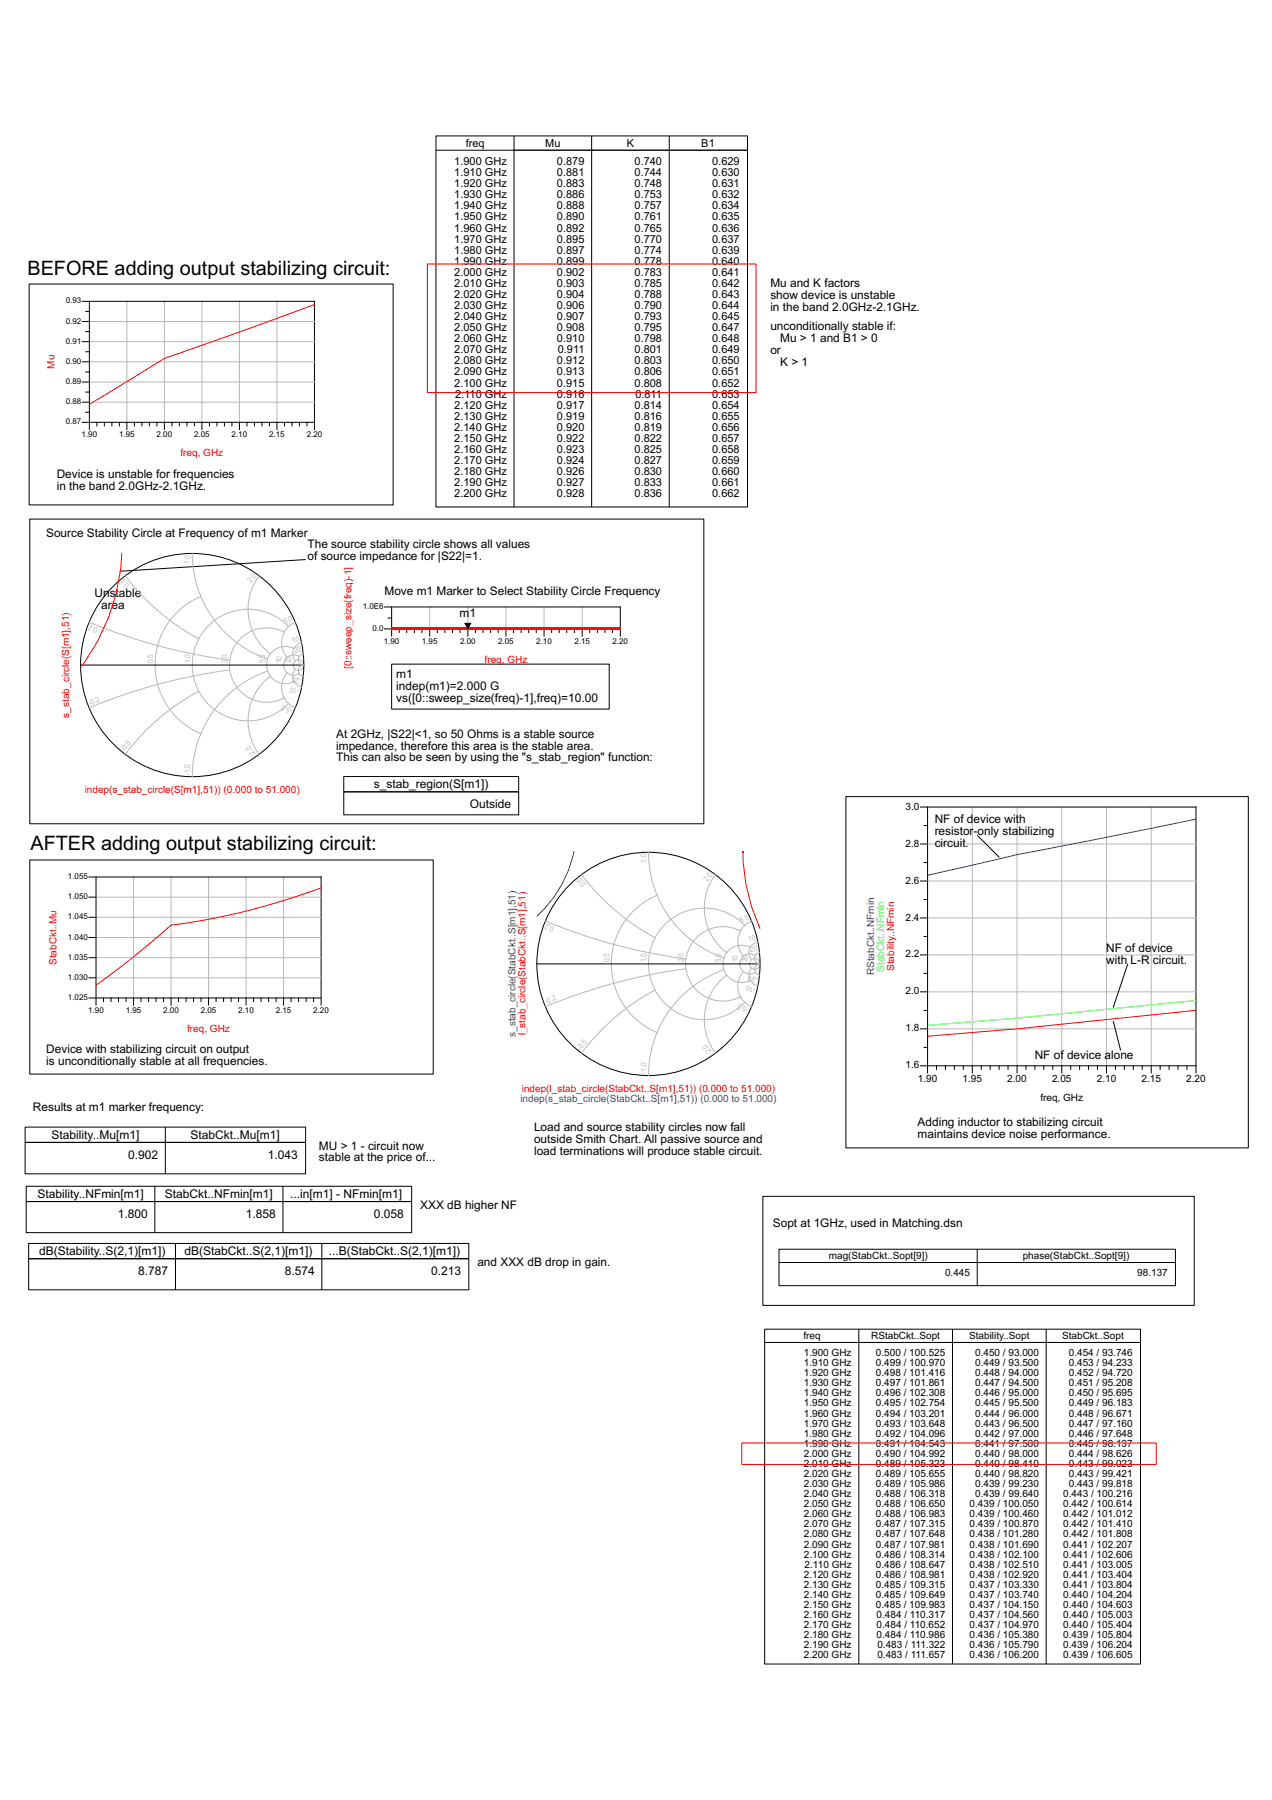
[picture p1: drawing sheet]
<svg xmlns="http://www.w3.org/2000/svg" width="210mm" height="297mm" viewBox="0 0 210 297" stroke-linecap="round" stroke-linejoin="round" font-family="sans-serif">
<g fill="none" stroke="#000" stroke-width=".17">
<path d="M71.9 22.4h51.4v61.3h-51.4zM72 24.8h51.3M84.8 22.5v61.1M97.6 22.5v61.1M110.4 22.5v61.1M4.8 46.9h60.1v36.4h-60.1zM4.9 85.7h111.2v50.2h-111.2zM50.4 92.3l-30.6 2M4.9 141.9h66.6v35.3h-66.6zM88.6 159.1h36.8"/>
<circle cx="107" cy="159.1" r="18.4"/>
</g>
<path d="M70.5 43.6h54.3v21.2h-54.3z" fill="none" stroke="#f00" stroke-width=".17"/>
<g fill="none" stroke="#b8b8b8" stroke-width=".17">
<path d="M90.1 152a91.5 91.5 0 0 0 23.1 6.2M96 144.4a37 37 0 0 0 12.1 10.3M107 140.6a18.4 18.4 0 0 0 12.4 17.5M108.4 147.7a12.3 12.3 0 0 0-7.5 11.4 12.3 12.3 0 0 0 7.5 11.3M113.2 159.9a91.5 91.5 0 0 0-23.1 6.2M118.1 144.3a9.2 9.2 0 0 0 1.8 12.9M122.2 153.6a6.1 6.1 0 0 0-9 5.5 6.1 6.1 0 0 0 9 5.4M122.9 152.7a9.2 9.2 0 0 0-13.1-.2 9.2 9.2 0 0 0 0 13.1 9.2 9.2 0 0 0 13.1-.2M123.8 156.3a3.1 3.1 0 0 0-4.5 2.8 3.1 3.1 0 0 0 4.5 2.7M124 159.7a1.84 1.84 0 0 0 1.1 3M124 152a3.7 3.7 0 0 0-1.3 5.8M124.7 157.6a1.67 1.67 0 0 0-2.6 1.5 1.67 1.67 0 0 0 2.6 1.4"/>
<path d="M125.1 155.4a1.84 1.84 0 0 0-1.1 3M125.3 157.2a.92 .92 0 0 0-.8 1 .92 .92 0 0 0 .9 .9M125.4 159.1a.92 .92 0 0 0-.9 .8 .92 .92 0 0 0 .8 1M108.1 163.4a37 37 0 0 0-12.1 10.4M119.5 160.1a18.4 18.4 0 0 0-12.5 17.4M119.9 160.9a9.2 9.2 0 0 0-1.8 12.9M122.7 160.3a3.7 3.7 0 0 0 1.3 5.8"/>
<circle cx="124.6" cy="159.1" r=".88"/>
</g>
<path d="M122.5 140.5h.2v.1h-.2z" fill="#f00"/>
<path d="M122.6 140.6a28.7 28.7 0 0 0 2.7 12.3" fill="none" stroke="#f00" stroke-width=".17"/>
<g fill="#f00">
<path d="M125.2 152.9l.1-.1 .1 .3h-.1z"/>
<path d="M125.2 153l.2-.1v.1v3.4v-3z"/>
</g>
<path d="M88.6 151.1l.1-.1 .1 .1-.2 .2v.2z" fill="#00f"/>
<path d="M94.7 140.6a19.8 19.8 0 0 1-5.9 10.4" fill="none" stroke="#00f" stroke-width=".17"/>
<path d="M94.6 140.5h.2v.1h-.2z" fill="#00f"/>
<path d="M153.1 139.3h44.3M160.4 133.2v42.7M167.8 133.2v42.7M175.2 133.2v42.7M182.6 133.2v42.7M190 133.2v42.7M153.1 157.6h44.3M153.1 151.5h44.3M153.1 145.4h44.3M153.1 169.8h44.3M153.1 163.7h44.3" fill="none" stroke="#b8b8b8" stroke-width=".17"/>
<g fill="none" stroke="#000" stroke-width=".17">
<path d="M151.9 133.2h45.5v43.9M151.9 139.3h1.2M152.5 136.2h.6M153.1 133.2v43.9M151.9 157.6h1.2M151.9 151.5h1.2M151.9 145.4h1.2M152.5 154.5h.6M152.5 148.4h.6M152.5 142.3h.6M151.9 175.9h45.5M151.9 169.8h1.2"/>
<path d="M151.9 163.7h1.2M152.5 172.8h.6M152.5 166.7h.6M152.5 160.6h.6M154.5 175.9v.6M156 175.9v.6M157.5 175.9v.6M159 175.9v.6M160.4 175.9v1.2M161.9 175.9v.6M163.4 175.9v.6M164.9 175.9v.6"/>
<path d="M166.3 175.9v.6M167.8 175.9v1.2M169.3 175.9v.6M170.8 175.9v.6M172.2 175.9v.6M173.7 175.9v.6M175.2 175.9v1.2M176.7 175.9v.6M178.2 175.9v.6M179.6 175.9v.6M181.1 175.9v.6M182.6 175.9v1.2"/>
<path d="M184.1 175.9v.6M185.5 175.9v.6M187 175.9v.6M188.5 175.9v.6M190 175.9v1.2M191.4 175.9v.6M192.9 175.9v.6M194.4 175.9v.6M195.9 175.9v.6"/>
</g>
<path d="M153.1 170.9h.1v.2h-.1z" fill="#f00"/>
<path d="M197.2 166.7l-17.6 1.9a597.8 597.8 0 0 1-25.1 2.3l-1.3 .1" fill="none" stroke="#f00" stroke-width=".17"/>
<path d="M197.2 166.7l.2-.1v.2h-.2z" fill="#f00"/>
<path d="M153.1 169.1h.1v.2h-.1z" fill="#0f0"/>
<path d="M197.2 165.1l-29.4 2.9-14.6 1.2" fill="none" stroke="#0f0" stroke-width=".17"/>
<path d="M197.2 165h.2v.2h-.2z" fill="#0f0"/>
<path d="M153.1 144.3h.1v.2h-.1z" fill="#00f"/>
<path d="M197.2 135.2l-14.6 3a473.6 473.6 0 0 0-28.1 5.9l-1.3 .3" fill="none" stroke="#00f" stroke-width=".17"/>
<path d="M197.2 135.1h.2v.1l-.2 .1z" fill="#00f"/>
<g fill="none" stroke="#000" stroke-width=".17">
<path d="M13.6 49.7h38.3v21.2M13.6 59.7h1.1M13.6 56.4h1.1M13.6 53.1h1.1M14.2 58h.5M14.2 54.7h.5M14.2 51.4h.5M14.7 49.7v21.2M13.6 69.7h38.3M13.6 66.4h1.1M13.6 63h1.1M14.2 68h.5"/>
<path d="M14.2 64.7h.5M14.2 61.4h.5M16 69.7v.6M17.2 69.7v.6M18.5 69.7v.6M19.7 69.7v.6M20.9 69.7v1.2M22.2 69.7v.6M23.4 69.7v.6M24.7 69.7v.6M25.9 69.7v.6M27.1 69.7v1.2"/>
<path d="M28.4 69.7v.6M29.6 69.7v.6M30.8 69.7v.6M32.1 69.7v.6M33.3 69.7v1.2M34.6 69.7v.6M35.8 69.7v.6M37 69.7v.6M38.3 69.7v.6M39.5 69.7v1.2M40.7 69.7v.6M42 69.7v.6"/>
<path d="M43.2 69.7v.6M44.5 69.7v.6M45.7 69.7v1.2M46.9 69.7v.6M48.2 69.7v.6M49.4 69.7v.6M50.7 69.7v.6M56.7 128.1h28.9v6.4h-28.9zM56.8 130.7h28.7M139.6 131.5h66.4v57.9h-66.4zM161.3 137.9l3.6 3.5M186.1 159.1l-2.4 7.1"/>
<path d="M183.7 168.6l1.2 4.7M4.1 186h46.3v7.7h-46.3zM4.2 188.5h46.1M4.3 195.8h63.6v7.6h-63.6zM4.4 198.3h63.4M25.5 195.8v7.5M27.3 186.1v7.5M46.7 195.8v7.5M125.9 197.4h71.2v18h-71.2zM4.7 205.2h72.7v7.6h-72.7zM4.8 207.7h72.5M29 205.3v7.5"/>
<path d="M53.1 205.3v7.5M128.6 206.1h65.4v6.1h-65.4zM128.6 208.3h65.3M161.3 206.2v5.9"/>
</g>
<path d="M14.7 59.7h37.2M14.7 56.4h37.2M14.7 53.1h37.2M20.9 49.7v20M27.1 49.7v20M33.3 49.7v20M39.5 49.7v20M45.7 49.7v20M14.7 66.4h37.2M14.7 63h37.2" fill="none" stroke="#b8b8b8" stroke-width=".17"/>
<path d="M14.7 66.7h.1l-.1 .1z" fill="#f00"/>
<path d="M51.8 50.3l-24.7 8.9-12.3 7.5" fill="none" stroke="#f00" stroke-width=".17"/>
<path d="M51.8 50.2h.1v.1z" fill="#f00"/>
<path d="M70.9 100.2v3.6M77.2 100.2v3.6M83.5 100.2v3.6M89.8 100.2v3.6M96.1 100.2v3.6" fill="none" stroke="#b8b8b8" stroke-width=".17"/>
<g fill="none" stroke="#000" stroke-width=".17">
<path d="M63.4 100.2h39v4.8M63.4 103.8h39M64 102h.6M64.6 100.2v4.8M65.9 103.8v.6M67.1 103.8v.6M68.4 103.8v.6M69.6 103.8v.6M70.9 103.8v1.2M72.2 103.8v.6M73.4 103.8v.6M74.7 103.8v.6"/>
<path d="M75.9 103.8v.6M77.2 103.8v1.2M78.5 103.8v.6M79.7 103.8v.6M81 103.8v.6M82.2 103.8v.6M83.5 103.8v1.2M84.7 103.8v.6M86 103.8v.6M87.2 103.8v.6M88.5 103.8v.6M89.8 103.8v1.2"/>
<path d="M91 103.8v.6M92.3 103.8v.6M93.5 103.8v.6M94.8 103.8v.6M96.1 103.8v1.2M97.3 103.8v.6M98.6 103.8v.6M99.8 103.8v.6M101.1 103.8v.6"/>
</g>
<g fill="#f00">
<path d="M64.6 103.5h1.5v.4h-1.5z"/>
<path d="M65.6 103.5h1.8v.4h-1.8z"/>
<path d="M66.9 103.5h1.7v.4h-1.7z"/>
<path d="M68.2 103.5h1.7v.4h-1.7z"/>
<path d="M69.4 103.5h1.8v.4h-1.8z"/>
<path d="M70.7 103.5h1.7v.4h-1.7z"/>
<path d="M71.9 103.5h1.8v.4h-1.8z"/>
<path d="M73.2 103.5h1.7v.4h-1.7z"/>
<path d="M74.4 103.5h1.8v.4h-1.8z"/>
<path d="M75.7 103.5h1.8v.4h-1.8z"/>
<path d="M77 103.5h1.7v.4h-1.7z"/>
<path d="M78.2 103.5h1.8v.4h-1.8z"/>
<path d="M79.5 103.5h1.7v.4h-1.7z"/>
<path d="M80.7 103.5h1.8v.4h-1.8z"/>
<path d="M82 103.5h1.7v.4h-1.7z"/>
<path d="M83.2 103.5h1.8v.4h-1.8z"/>
<path d="M84.5 103.5h1.8v.4h-1.8z"/>
<path d="M85.8 103.5h1.7v.4h-1.7z"/>
<path d="M87 103.5h1.8v.4h-1.8z"/>
<path d="M88.3 103.5h1.7v.4h-1.7z"/>
<path d="M89.5 103.5h1.8v.4h-1.8z"/>
<path d="M90.8 103.5h1.8v.4h-1.8z"/>
<path d="M92.1 103.5h1.7v.4h-1.7z"/>
<path d="M93.3 103.5h1.8v.4h-1.8z"/>
<path d="M94.6 103.5h1.7v.4h-1.7z"/>
<path d="M95.8 103.5h1.8v.4h-1.8z"/>
<path d="M97.1 103.5h1.7v.4h-1.7z"/>
<path d="M98.3 103.5h1.8v.4h-1.8z"/>
<path d="M99.6 103.5h1.7v.4h-1.7z"/>
<path d="M100.9 103.5h1.5v.4h-1.5z"/>
</g>
<path d="M76.7 102.9h1l-.5 .9z" fill="#000"/>
<g fill="none" stroke="#000" stroke-width=".17">
<path d="M13.3 109.8h36.8M64.6 109.6h35.9v7.4h-35.9zM76.7 102.9h1l-.5 .9z"/>
<circle cx="31.7" cy="109.7" r="18.4"/>
</g>
<g fill="none" stroke="#b8b8b8" stroke-width=".17">
<path d="M20.7 95.1a37 37 0 0 0 12.1 10.3M31.7 91.3a18.4 18.4 0 0 0 12.5 17.4M33.1 98.4a12.3 12.3 0 0 0-7.5 11.3 12.3 12.3 0 0 0 7.5 11.4M42.8 95a9.2 9.2 0 0 0 1.8 12.9M14.8 102.7a91.5 91.5 0 0 0 23.1 6.2M32.8 114.1a37 37 0 0 0-12.1 10.3M37.9 110.6a91.5 91.5 0 0 0-23.1 6.2M44.2 110.7a18.4 18.4 0 0 0-12.5 17.5M44.6 111.6a9.2 9.2 0 0 0-1.8 12.9M46.9 104.3a6.1 6.1 0 0 0-9 5.4 6.1 6.1 0 0 0 9 5.5M47.4 111a3.7 3.7 0 0 0 1.3 5.8M47.6 103.4a9.2 9.2 0 0 0-13.1-.2 9.2 9.2 0 0 0 0 13.1 9.2 9.2 0 0 0 13.1-.2"/>
<path d="M48.5 107a3.1 3.1 0 0 0-4.5 2.7 3.1 3.1 0 0 0 4.5 2.8M48.7 110.4a1.84 1.84 0 0 0 1.1 3M48.7 102.7a3.7 3.7 0 0 0-1.3 5.8M49.4 108.3a1.67 1.67 0 0 0-2.6 1.4 1.67 1.67 0 0 0 2.6 1.5M49.8 106.1a1.84 1.84 0 0 0-1.1 3M50.1 107.9a.92 .92 0 0 0-.9 1 .92 .92 0 0 0 .9 .8M50.1 109.8a.92 .92 0 0 0-.9 .8 .92 .92 0 0 0 .9 1"/>
<circle cx="49.3" cy="109.7" r=".88"/>
</g>
<path d="M13.3 110h.1l-.1 .3z" fill="#f00"/>
<path d="M20.1 91.3a32.9 32.9 0 0 1-6.7 18.7" fill="none" stroke="#f00" stroke-width=".17"/>
<path d="M20 91.2l.1 .1z" fill="#f00"/>
<path d="M15.8 158h37.2M15.8 154.7h37.2M15.8 151.4h37.2M15.8 148.1h37.2M22 144.7v20M28.2 144.7v20M34.4 144.7v20M40.6 144.7v20M46.8 144.7v20M15.8 161.4h37.2" fill="none" stroke="#b8b8b8" stroke-width=".17"/>
<g fill="none" stroke="#000" stroke-width=".17">
<path d="M14.7 144.7h38.3v21.2M14.7 158h1.1M14.7 154.7h1.1M14.7 151.4h1.1M14.7 148.1h1.1M15.8 144.7v21.2M14.7 164.7h38.3M14.7 161.4h1.1M17.1 164.7v.6M18.3 164.7v.6M19.6 164.7v.6M20.8 164.7v.6"/>
<path d="M22 164.7v1.2M23.3 164.7v.6M24.5 164.7v.6M25.8 164.7v.6M27 164.7v.6M28.2 164.7v1.2M29.5 164.7v.6M30.7 164.7v.6M31.9 164.7v.6M33.2 164.7v.6M34.4 164.7v1.2M35.7 164.7v.6"/>
<path d="M36.9 164.7v.6M38.1 164.7v.6M39.4 164.7v.6M40.6 164.7v1.2M41.8 164.7v.6M43.1 164.7v.6M44.3 164.7v.6M45.6 164.7v.6M46.8 164.7v1.2M48 164.7v.6M49.3 164.7v.6M50.5 164.7v.6"/>
<path d="M51.8 164.7v.6"/>
</g>
<path d="M15.8 162.5l.2 .1h-.2z" fill="#f00"/>
<path d="M52.9 146.6a111.8 111.8 0 0 1-24.7 6.1 152.1 152.1 0 0 1-12.3 9.8" fill="none" stroke="#f00" stroke-width=".17"/>
<path d="M52.9 146.5l.1-.1v.2z" fill="#f00"/>
<path d="M126.2 219.3h62v55.3h-62zM141.7 219.4v55.1M157.2 219.4v55.1M172.6 219.4v55.1M126.3 221.5h61.8" fill="none" stroke="#000" stroke-width=".17"/>
<path d="M122.4 238.1h68.4v3.6h-68.4z" fill="none" stroke="#f00" stroke-width=".17"/>
<g font-size="3.3">
<text x="4.5" y="45.3">BEFORE adding output stabilizing circuit:</text>
<text x="5" y="140.3">AFTER adding output stabilizing circuit:</text>
</g>
<g font-size="2">
<text x="127.1" y="47.4">Mu and K factors</text>
<text x="127.1" y="49.4">show device is unstable</text>
<text x="127.1" y="51.3">in the band 2.0GHz-2.1GHz.</text>
<text x="127.1" y="54.5">unconditionally stable if:</text>
<text x="127.1" y="58.4">or</text>
<text x="128.8" y="56.4">Mu &gt; 1 and B1 &gt; 0</text>
<text x="128.8" y="60.4">K &gt; 1</text>
<text x="9.4" y="78.8">Device is unstable for frequencies</text>
<text x="9.4" y="80.8">in the band 2.0GHz-2.1GHz.</text>
<text x="7.6" y="88.6">Source Stability Circle at Frequency of m1 Marker</text>
<text x="50.7" y="90.5">The source stability circle shows all values</text>
<text x="50.7" y="92.5">of source impedance for |S22|=1.</text>
<text x="15.6" y="98.5">Unstable</text>
<text x="16.7" y="100.5">area</text>
<text x="63.4" y="98.1">Move m1 Marker to Select Stability Circle Frequency</text>
<text x="75.8" y="101.8">m</text>
<text x="77.5" y="101.8">1</text>
<text x="65.4" y="111.8">m1</text>
<text x="65.4" y="113.8">indep(m1)=2.000 G</text>
<text x="65.4" y="115.8">vs([0::sweep_size(freq)-1],freq)=10.00</text>
<text x="55.5" y="121.7">At 2GHz, |S22|&lt;1, so 50 Ohms is a stable source</text>
<text x="55.5" y="123.7">impedance, therefore this area is the stable area.</text>
<text x="55.5" y="125.7">This can also be seen by using the &quot;s_stab_region&quot; function:</text>
<text x="61.7" y="130">s_stab_region(S[m1])</text>
<text x="77.5" y="133.3">Outside</text>
<text x="154.2" y="135.8">NF of d</text>
<text x="154.2" y="137.8">resistor</text>
<text x="160.7" y="137.8">-only sta</text>
<text x="160.7" y="135.8">evice wit</text>
<text x="168" y="137.8">bilizing</text>
<text x="168.2" y="135.8">h</text>
<text x="154.2" y="139.8">circuit.</text>
<text x="182.5" y="157.1">NF of de</text>
<text x="182.5" y="159">with L-R</text>
<text x="190" y="157.1">vice</text>
<text x="190.3" y="159">circuit.</text>
<text x="7.6" y="173.7">Device with stabilizing circuit on output</text>
<text x="7.6" y="175.7">is unconditionally stable at all frequencies.</text>
<text x="170.8" y="174.8">NF of</text>
<text x="176.1" y="174.8">device alone</text>
<text x="5.4" y="183.3">Results at m1 marker frequency:</text>
<text x="151.4" y="185.8">Adding inductor to stabilizing circuit</text>
<text x="8.5" y="187.9">Stability..Mu[m1]</text>
<text x="21.2" y="191.2">0.902</text>
<text x="31.4" y="187.9">StabCkt..Mu[m1]</text>
<text x="44.2" y="191.2">1.043</text>
<text x="52.6" y="189.7">MU &gt; 1 - circuit now</text>
<text x="52.6" y="191.7">stable at the price of...</text>
<text x="88.1" y="186.7">Load and source stability circles now fall</text>
<text x="88.1" y="188.7">outside Smith Chart. All passive source and</text>
<text x="88.1" y="190.6">load terminations will produce stable circuit.</text>
<text x="151.4" y="187.8">maintains device noise performance.</text>
<text x="6.2" y="197.7">Stability..NFmin[m1]</text>
<text x="27.2" y="197.7">StabCkt..NFmin[m1]</text>
<text x="47.9" y="197.7">...in[m1] - NFmin[m1]</text>
<text x="19.4" y="200.9">1.800</text>
<text x="40.6" y="200.9">1.858</text>
<text x="61.7" y="200.9">0.058</text>
<text x="69.3" y="199.5">XXX dB higher NF</text>
<text x="127.5" y="202.5">Sopt at 1GHz, used in Matching.dsn</text>
<text x="6.4" y="207.1">dB(Stability..S(2,1)[m1])</text>
<text x="30.5" y="207.1">dB(StabCkt..S(2,1)[m1])</text>
<text x="54.3" y="207.1">...B(StabCkt..S(2,1)[m1])</text>
<text x="78.8" y="209">and XXX dB drop in gain.</text>
<text x="22.8" y="210.4">8.787</text>
<text x="47" y="210.4">8.574</text>
<text x="71.1" y="210.4">0.213</text>
</g>
<g font-size="1.8">
<text x="75" y="27.2">1.900 GHz</text>
<text x="75" y="29.1">1.910 GHz</text>
<text x="76.9" y="24.2">freq</text>
<text x="90" y="24.2">Mu</text>
<text x="91.9" y="27.2">0.879</text>
<text x="91.9" y="29.1">0.881</text>
<text x="103.4" y="24.2">K</text>
<text x="104.7" y="27.2">0.740</text>
<text x="104.7" y="29.1">0.744</text>
<text x="115.7" y="24.2">B1</text>
<text x="117.5" y="27.2">0.629</text>
<text x="117.5" y="29.1">0.630</text>
<text x="75" y="30.9">1.920 GHz</text>
<text x="75" y="32.7">1.930 GHz</text>
<text x="75" y="34.6">1.940 GHz</text>
<text x="91.9" y="30.9">0.883</text>
<text x="91.9" y="32.7">0.886</text>
<text x="91.9" y="34.6">0.888</text>
<text x="104.7" y="30.9">0.748</text>
<text x="104.7" y="32.7">0.753</text>
<text x="104.7" y="34.6">0.757</text>
<text x="117.5" y="30.9">0.631</text>
<text x="117.5" y="32.7">0.632</text>
<text x="117.5" y="34.6">0.634</text>
<text x="75" y="36.4">1.950 GHz</text>
<text x="75" y="38.2">1.960 GHz</text>
<text x="75" y="40">1.970 GHz</text>
<text x="75" y="41.9">1.980 GHz</text>
<text x="91.9" y="36.4">0.890</text>
<text x="91.9" y="38.2">0.892</text>
<text x="91.9" y="40">0.895</text>
<text x="91.9" y="41.9">0.897</text>
<text x="104.7" y="36.4">0.761</text>
<text x="104.7" y="38.2">0.765</text>
<text x="104.7" y="40">0.770</text>
<text x="104.7" y="41.9">0.774</text>
<text x="117.5" y="36.4">0.635</text>
<text x="117.5" y="38.2">0.636</text>
<text x="117.5" y="40">0.637</text>
<text x="117.5" y="41.9">0.639</text>
<text x="75" y="43.7">1.990 GHz</text>
<text x="75" y="45.5">2.000 GHz</text>
<text x="75" y="47.3">2.010 GHz</text>
<text x="91.9" y="43.7">0.899</text>
<text x="91.9" y="45.5">0.902</text>
<text x="91.9" y="47.3">0.903</text>
<text x="104.7" y="43.7">0.778</text>
<text x="104.7" y="45.5">0.783</text>
<text x="104.7" y="47.3">0.785</text>
<text x="117.5" y="43.7">0.640</text>
<text x="117.5" y="45.5">0.641</text>
<text x="117.5" y="47.3">0.642</text>
<text x="75" y="49.2">2.020 GHz</text>
<text x="75" y="51">2.030 GHz</text>
<text x="75" y="52.8">2.040 GHz</text>
<text x="91.9" y="49.2">0.904</text>
<text x="91.9" y="51">0.906</text>
<text x="91.9" y="52.8">0.907</text>
<text x="104.7" y="49.2">0.788</text>
<text x="104.7" y="51">0.790</text>
<text x="104.7" y="52.8">0.793</text>
<text x="117.5" y="49.2">0.643</text>
<text x="117.5" y="51">0.644</text>
<text x="117.5" y="52.8">0.645</text>
<text x="75" y="54.6">2.050 GHz</text>
<text x="75" y="56.5">2.060 GHz</text>
<text x="75" y="58.3">2.070 GHz</text>
<text x="91.9" y="54.6">0.908</text>
<text x="91.9" y="56.5">0.910</text>
<text x="92" y="58.3">0.911</text>
<text x="104.7" y="54.6">0.795</text>
<text x="104.7" y="56.5">0.798</text>
<text x="104.7" y="58.3">0.801</text>
<text x="117.5" y="54.6">0.647</text>
<text x="117.5" y="56.5">0.648</text>
<text x="117.5" y="58.3">0.649</text>
<text x="75" y="60.1">2.080 GHz</text>
<text x="75" y="62">2.090 GHz</text>
<text x="75" y="63.8">2.100 GHz</text>
<text x="75.1" y="65.6">2.110 GHz</text>
<text x="91.9" y="60.1">0.912</text>
<text x="91.9" y="62">0.913</text>
<text x="91.9" y="63.8">0.915</text>
<text x="91.9" y="65.6">0.916</text>
<text x="104.7" y="60.1">0.803</text>
<text x="104.7" y="62">0.806</text>
<text x="104.7" y="63.8">0.808</text>
<text x="104.8" y="65.6">0.811</text>
<text x="117.5" y="60.1">0.650</text>
<text x="117.5" y="62">0.651</text>
<text x="117.5" y="63.8">0.652</text>
<text x="117.5" y="65.6">0.653</text>
<text x="75" y="67.4">2.120 GHz</text>
<text x="75" y="69.3">2.130 GHz</text>
<text x="75" y="71.1">2.140 GHz</text>
<text x="91.9" y="67.4">0.917</text>
<text x="91.9" y="69.3">0.919</text>
<text x="91.9" y="71.1">0.920</text>
<text x="104.7" y="67.4">0.814</text>
<text x="104.7" y="69.3">0.816</text>
<text x="104.7" y="71.1">0.819</text>
<text x="117.5" y="67.4">0.654</text>
<text x="117.5" y="69.3">0.655</text>
<text x="117.5" y="71.1">0.656</text>
<text x="75" y="72.9">2.150 GHz</text>
<text x="75" y="74.8">2.160 GHz</text>
<text x="75" y="76.6">2.170 GHz</text>
<text x="91.9" y="72.9">0.922</text>
<text x="91.9" y="74.8">0.923</text>
<text x="91.9" y="76.6">0.924</text>
<text x="104.7" y="72.9">0.822</text>
<text x="104.7" y="74.8">0.825</text>
<text x="104.7" y="76.6">0.827</text>
<text x="117.5" y="72.9">0.657</text>
<text x="117.5" y="74.8">0.658</text>
<text x="117.5" y="76.6">0.659</text>
<text x="75" y="78.4">2.180 GHz</text>
<text x="75" y="80.2">2.190 GHz</text>
<text x="75" y="82.1">2.200 GHz</text>
<text x="91.9" y="78.4">0.926</text>
<text x="91.9" y="80.2">0.927</text>
<text x="91.9" y="82.1">0.928</text>
<text x="104.7" y="78.4">0.830</text>
<text x="104.7" y="80.2">0.833</text>
<text x="104.7" y="82.1">0.836</text>
<text x="117.5" y="78.4">0.660</text>
<text x="117.5" y="80.2">0.661</text>
<text x="117.5" y="82.1">0.662</text>
</g>
<g font-size="1.7" fill="#f00">
<text x="9" y="60.8" transform="rotate(-90 9 60.8)">Mu</text>
<text x="29.8" y="75.2">freq, GHz</text>
<text x="58" y="110.4" transform="rotate(-90 58 110.4)">[0::sweep_size(freq)-1]</text>
<text x="80" y="109.3">freq, GHz</text>
<text x="11.4" y="118.4" transform="rotate(-90 11.4 118.4)">s_stab_circle(S[m1],51)</text>
<text x="14" y="130.9">indep(s_stab_circle(S[m1],51)) (0.000 to 51.000)</text>
<text x="9.3" y="159.2" transform="rotate(-90 9.3 159.2)">StabCkt..Mu</text>
<text x="147.6" y="160.2" transform="rotate(-90 147.6 160.2)">Stability..NFmin</text>
<text x="30.9" y="170.2">freq, GHz</text>
<text x="86.7" y="170.9" transform="rotate(-90 86.7 170.9)">l_stab_circle(StabCkt..S[m1],51)</text>
<text x="86.1" y="180.2">indep(l_stab_circle(StabCkt..S[m1],51)) (0.000 to 51.000)</text>
</g>
<g font-size="1.7">
<text x="149.4" y="133.6">3.0</text>
<text x="149.4" y="139.7">2.8</text>
<text x="149.4" y="145.8">2.6</text>
<text x="149.4" y="151.9">2.4</text>
<text x="149.4" y="158">2.2</text>
<text x="149.4" y="164.1">2.0</text>
<text x="149.4" y="170.2">1.8</text>
<text x="149.4" y="176.3">1.6</text>
<text x="151.5" y="178.6">1.90</text>
<text x="158.8" y="178.6">1.95</text>
<text x="166.2" y="178.6">2.00</text>
<text x="173.6" y="178.6">2.05</text>
<text x="181" y="178.6">2.10</text>
<text x="188.4" y="178.6">2.15</text>
<text x="195.8" y="178.6">2.20</text>
<text x="171.7" y="181.8">freq, GHz</text>
<text x="136.8" y="207.8">mag(StabCkt..Sopt[9])</text>
<text x="168.8" y="207.8">phase(StabCkt..Sopt[9])</text>
<text x="156" y="210.6">0.445</text>
<text x="187.7" y="210.6">98.137</text>
<text x="132.6" y="221">freq</text>
<text x="143.8" y="221">RStabCkt..Sopt</text>
<text x="159.9" y="221">Stability..Sopt</text>
<text x="175.3" y="221">StabCkt..Sopt</text>
<text x="132.7" y="223.8">1.900 GHz</text>
<text x="132.7" y="225.4">1.910 GHz</text>
<text x="132.7" y="227.1">1.920 GHz</text>
<text x="144.5" y="223.8">0.500 / 100.525</text>
<text x="144.5" y="225.4">0.499 / 100.970</text>
<text x="144.5" y="227.1">0.498 / 101.416</text>
<text x="160.9" y="223.8">0.450 / 93.000</text>
<text x="160.9" y="225.4">0.449 / 93.500</text>
<text x="160.9" y="227.1">0.448 / 94.000</text>
<text x="176.4" y="223.8">0.454 / 93.746</text>
<text x="176.4" y="225.4">0.453 / 94.233</text>
<text x="176.4" y="227.1">0.452 / 94.720</text>
<text x="132.7" y="228.8">1.930 GHz</text>
<text x="132.7" y="230.4">1.940 GHz</text>
<text x="132.7" y="232.1">1.950 GHz</text>
<text x="132.7" y="233.8">1.960 GHz</text>
<text x="144.5" y="228.8">0.497 / 101.861</text>
<text x="144.5" y="230.4">0.496 / 102.308</text>
<text x="144.5" y="232.1">0.495 / 102.754</text>
<text x="144.5" y="233.8">0.494 / 103.201</text>
<text x="160.9" y="228.8">0.447 / 94.500</text>
<text x="160.9" y="230.4">0.446 / 95.000</text>
<text x="160.9" y="232.1">0.445 / 95.500</text>
<text x="160.9" y="233.8">0.444 / 96.000</text>
<text x="176.4" y="228.8">0.451 / 95.208</text>
<text x="176.4" y="230.4">0.450 / 95.695</text>
<text x="176.4" y="232.1">0.449 / 96.183</text>
<text x="176.4" y="233.8">0.448 / 96.671</text>
<text x="132.7" y="235.4">1.970 GHz</text>
<text x="132.7" y="237.1">1.980 GHz</text>
<text x="132.7" y="238.7">1.990 GHz</text>
<text x="144.5" y="235.4">0.493 / 103.648</text>
<text x="144.5" y="237.1">0.492 / 104.096</text>
<text x="144.5" y="238.7">0.491 / 104.543</text>
<text x="160.9" y="235.4">0.443 / 96.500</text>
<text x="160.9" y="237.1">0.442 / 97.000</text>
<text x="160.9" y="238.7">0.441 / 97.500</text>
<text x="176.4" y="235.4">0.447 / 97.160</text>
<text x="176.4" y="237.1">0.446 / 97.648</text>
<text x="176.4" y="238.7">0.445 / 98.137</text>
<text x="132.7" y="240.4">2.000 GHz</text>
<text x="132.7" y="242.1">2.010 GHz</text>
<text x="132.7" y="243.7">2.020 GHz</text>
<text x="132.7" y="245.4">2.030 GHz</text>
<text x="144.5" y="240.4">0.490 / 104.992</text>
<text x="144.5" y="242.1">0.489 / 105.323</text>
<text x="144.5" y="243.7">0.489 / 105.655</text>
<text x="144.5" y="245.4">0.489 / 105.986</text>
<text x="160.9" y="240.4">0.440 / 98.000</text>
<text x="160.9" y="242.1">0.440 / 98.410</text>
<text x="160.9" y="243.7">0.440 / 98.820</text>
<text x="160.9" y="245.4">0.439 / 99.230</text>
<text x="176.4" y="240.4">0.444 / 98.626</text>
<text x="176.4" y="242.1">0.443 / 99.023</text>
<text x="176.4" y="243.7">0.443 / 99.421</text>
<text x="176.4" y="245.4">0.443 / 99.818</text>
<text x="132.7" y="247.1">2.040 GHz</text>
<text x="132.7" y="248.7">2.050 GHz</text>
<text x="132.7" y="250.4">2.060 GHz</text>
<text x="144.5" y="247.1">0.488 / 106.318</text>
<text x="144.5" y="248.7">0.488 / 106.650</text>
<text x="144.5" y="250.4">0.488 / 106.983</text>
<text x="160" y="248.7">0.439 / 100.050</text>
<text x="160" y="250.4">0.439 / 100.460</text>
<text x="160.9" y="247.1">0.439 / 99.640</text>
<text x="175.5" y="247.1">0.443 / 100.216</text>
<text x="175.5" y="248.7">0.442 / 100.614</text>
<text x="175.5" y="250.4">0.442 / 101.012</text>
<text x="132.7" y="252">2.070 GHz</text>
<text x="132.7" y="253.7">2.080 GHz</text>
<text x="132.7" y="255.4">2.090 GHz</text>
<text x="132.7" y="257">2.100 GHz</text>
<text x="144.5" y="252">0.487 / 107.315</text>
<text x="144.5" y="253.7">0.487 / 107.648</text>
<text x="144.5" y="255.4">0.487 / 107.981</text>
<text x="144.5" y="257">0.486 / 108.314</text>
<text x="160" y="252">0.439 / 100.870</text>
<text x="160" y="253.7">0.438 / 101.280</text>
<text x="160" y="255.4">0.438 / 101.690</text>
<text x="160" y="257">0.438 / 102.100</text>
<text x="175.5" y="252">0.442 / 101.410</text>
<text x="175.5" y="253.7">0.442 / 101.808</text>
<text x="175.5" y="255.4">0.441 / 102.207</text>
<text x="175.5" y="257">0.441 / 102.606</text>
<text x="132.7" y="260.4">2.120 GHz</text>
<text x="132.7" y="262">2.130 GHz</text>
<text x="132.7" y="263.7">2.140 GHz</text>
<text x="132.8" y="258.7">2.110 GHz</text>
<text x="144.5" y="258.7">0.486 / 108.647</text>
<text x="144.5" y="260.4">0.486 / 108.981</text>
<text x="144.5" y="262">0.485 / 109.315</text>
<text x="144.5" y="263.7">0.485 / 109.649</text>
<text x="160" y="258.7">0.438 / 102.510</text>
<text x="160" y="260.4">0.438 / 102.920</text>
<text x="160" y="262">0.437 / 103.330</text>
<text x="160" y="263.7">0.437 / 103.740</text>
<text x="175.5" y="258.7">0.441 / 103.005</text>
<text x="175.5" y="260.4">0.441 / 103.404</text>
<text x="175.5" y="262">0.441 / 103.804</text>
<text x="175.5" y="263.7">0.440 / 104.204</text>
<text x="132.7" y="265.3">2.150 GHz</text>
<text x="132.7" y="267">2.160 GHz</text>
<text x="132.7" y="268.7">2.170 GHz</text>
<text x="144.5" y="265.3">0.485 / 109.983</text>
<text x="144.7" y="267">0.484 / 110.317</text>
<text x="144.7" y="268.7">0.484 / 110.652</text>
<text x="160" y="265.3">0.437 / 104.150</text>
<text x="160" y="267">0.437 / 104.560</text>
<text x="160" y="268.7">0.437 / 104.970</text>
<text x="175.5" y="265.3">0.440 / 104.603</text>
<text x="175.5" y="267">0.440 / 105.003</text>
<text x="175.5" y="268.7">0.440 / 105.404</text>
<text x="132.7" y="270.3">2.180 GHz</text>
<text x="132.7" y="272">2.190 GHz</text>
<text x="132.7" y="273.7">2.200 GHz</text>
<text x="144.7" y="270.3">0.484 / 110.986</text>
<text x="144.8" y="272">0.483 / 111.322</text>
<text x="144.8" y="273.7">0.483 / 111.657</text>
<text x="160" y="270.3">0.436 / 105.380</text>
<text x="160" y="272">0.436 / 105.790</text>
<text x="160" y="273.7">0.436 / 106.200</text>
<text x="175.5" y="270.3">0.439 / 105.804</text>
<text x="175.5" y="272">0.439 / 106.204</text>
<text x="175.5" y="273.7">0.439 / 106.605</text>
</g>
<g font-size="1.7" fill="#00f">
<text x="144.3" y="160.9" transform="rotate(-90 144.3 160.9)">RStabCkt..NFmin</text>
<text x="85.1" y="171.1" transform="rotate(-90 85.1 171.1)">s_stab_circle(StabCkt..S[m1],51)</text>
<text x="85.9" y="181.9">indep(s_stab_circle(StabCkt..S[m1],51)) (0.000 to 51.000)</text>
</g>
<text font-size="1.7" fill="#0f0" x="145.9" y="160.3" transform="rotate(-90 145.9 160.3)">StabCkt..NFmin</text>
<g font-size="1.3">
<text x="10.8" y="53.4">0.92</text>
<text x="10.8" y="50.1">0.93</text>
<text x="10.8" y="56.7">0.91</text>
<text x="10.8" y="63.4">0.89</text>
<text x="10.8" y="60.1">0.90</text>
<text x="10.8" y="66.7">0.88</text>
<text x="10.8" y="70">0.87</text>
<text x="13.5" y="72.2">1.90</text>
<text x="19.7" y="72.2">1.95</text>
<text x="25.8" y="72.2">2.00</text>
<text x="32" y="72.2">2.05</text>
<text x="38.2" y="72.2">2.10</text>
<text x="44.4" y="72.2">2.15</text>
<text x="50.6" y="72.2">2.20</text>
<text x="59.9" y="100.5">1.0E6</text>
<text x="61.5" y="104.1">0.0</text>
<text x="63.3" y="106.3">1.90</text>
<text x="69.6" y="106.3">1.95</text>
<text x="75.9" y="106.3">2.00</text>
<text x="82.2" y="106.3">2.05</text>
<text x="88.5" y="106.3">2.10</text>
<text x="94.8" y="106.3">2.15</text>
<text x="101.1" y="106.3">2.20</text>
<text x="11.2" y="148.4">1.050</text>
<text x="11.2" y="145.1">1.055</text>
<text x="11.2" y="155.1">1.040</text>
<text x="11.2" y="151.7">1.045</text>
<text x="11.2" y="161.7">1.030</text>
<text x="11.2" y="158.4">1.035</text>
<text x="11.2" y="165">1.025</text>
<text x="14.6" y="167.2">1.90</text>
<text x="20.8" y="167.2">1.95</text>
<text x="26.9" y="167.2">2.00</text>
<text x="33.1" y="167.2">2.05</text>
<text x="39.3" y="167.2">2.10</text>
<text x="45.5" y="167.2">2.15</text>
<text x="51.7" y="167.2">2.20</text>
</g>
<g font-size="1.3" fill="#b8b8b8">
<text x="31.4" y="93.1" transform="rotate(-90 31.4 93.1)">1.0</text>
<text x="21.5" y="96.6" transform="rotate(-127 21.5 96.6)">0.5</text>
<text x="41.5" y="96.2" transform="rotate(-53 41.5 96.2)">2.0</text>
<text x="16.2" y="103.6" transform="rotate(-157 16.2 103.6)">0.2</text>
<text x="47" y="103.1" transform="rotate(-23 47 103.1)">5.0</text>
<text x="48.3" y="106.1" transform="rotate(-11 48.3 106.1)">10</text>
<text x="48.6" y="107.7" transform="rotate(-6 48.6 107.7)">20</text>
<text x="25.3" y="109.5" transform="rotate(-90 25.3 109.5)">0.5</text>
<text x="31.4" y="109.5" transform="rotate(-90 31.4 109.5)">1.0</text>
<text x="37.5" y="109.5" transform="rotate(-90 37.5 109.5)">2.0</text>
<text x="43.7" y="109.5" transform="rotate(-90 43.7 109.5)">5.0</text>
<text x="46.5" y="109.5" transform="rotate(-90 46.5 109.5)">10</text>
<text x="48.1" y="109.5" transform="rotate(-90 48.1 109.5)">20</text>
<text x="49.4" y="113.7" transform="rotate(-169 49.4 113.7)">-10</text>
<text x="49.8" y="111.9" transform="rotate(-174 49.8 111.9)">-20</text>
<text x="14.8" y="116.4" transform="rotate(-23 14.8 116.4)">-0.2</text>
<text x="48.4" y="117" transform="rotate(-157 48.4 117)">-5.0</text>
<text x="20.6" y="124.1" transform="rotate(-53 20.6 124.1)">-0.5</text>
<text x="42.4" y="124.5" transform="rotate(-127 42.4 124.5)">-2.0</text>
<text x="31.4" y="127.9" transform="rotate(-90 31.4 127.9)">-1.0</text>
<text x="106.7" y="142.4" transform="rotate(-90 106.7 142.4)">1.0</text>
<text x="96.8" y="145.9" transform="rotate(-127 96.8 145.9)">0.5</text>
<text x="116.8" y="145.5" transform="rotate(-53 116.8 145.5)">2.0</text>
<text x="91.5" y="153" transform="rotate(-157 91.5 153)">0.2</text>
<text x="122.3" y="152.4" transform="rotate(-23 122.3 152.4)">5.0</text>
<text x="123.6" y="155.4" transform="rotate(-11 123.6 155.4)">10</text>
<text x="100.6" y="158.8" transform="rotate(-90 100.6 158.8)">0.5</text>
<text x="106.7" y="158.8" transform="rotate(-90 106.7 158.8)">1.0</text>
<text x="112.8" y="158.8" transform="rotate(-90 112.8 158.8)">2.0</text>
<text x="119" y="158.8" transform="rotate(-90 119 158.8)">5.0</text>
<text x="121.8" y="158.8" transform="rotate(-90 121.8 158.8)">10</text>
<text x="123.4" y="158.8" transform="rotate(-90 123.4 158.8)">20</text>
<text x="123.9" y="157.1" transform="rotate(-6 123.9 157.1)">20</text>
<text x="125" y="161.2" transform="rotate(-174 125 161.2)">-20</text>
<text x="90.1" y="165.8" transform="rotate(-23 90.1 165.8)">-0.2</text>
<text x="123.7" y="166.3" transform="rotate(-157 123.7 166.3)">-5.0</text>
<text x="124.7" y="163" transform="rotate(-169 124.7 163)">-10</text>
<text x="95.8" y="173.4" transform="rotate(-53 95.8 173.4)">-0.5</text>
<text x="117.6" y="173.8" transform="rotate(-127 117.6 173.8)">-2.0</text>
<text x="106.7" y="177.2" transform="rotate(-90 106.7 177.2)">-1.0</text>
</g>
</svg>
